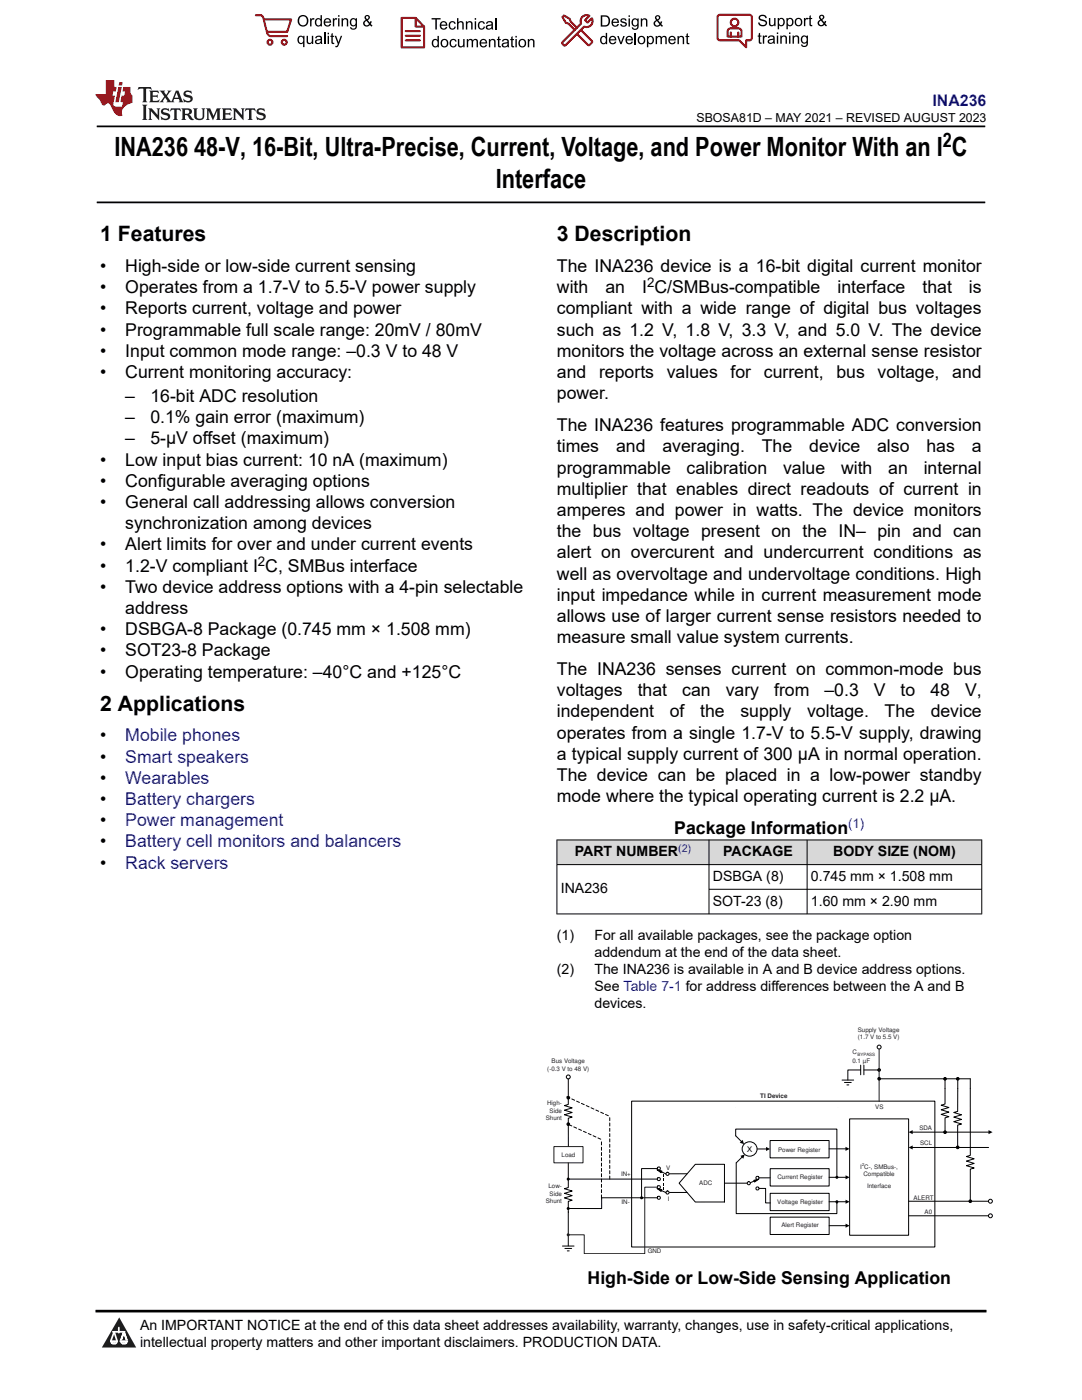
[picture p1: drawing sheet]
<svg xmlns="http://www.w3.org/2000/svg" width="216mm" height="279mm" viewBox="0 0 216 279" stroke-linecap="round" stroke-linejoin="round" font-family="sans-serif">
<path d="M19.3 25.2h177.3M19.3 40.4h177.3" fill="none" stroke="#000" stroke-width=".35"/>
<g fill="#d8d8d8">
<path d="M111.1 167.6h84.8v5h-84.8z" fill-rule="evenodd"/>
<path d="M111.2 167.7h30.2v4.8h-30.2z" fill-rule="evenodd"/>
<path d="M141.5 167.7h19.5v4.8h-19.5z" fill-rule="evenodd"/>
<path d="M161.1 167.7h34.7v4.8h-34.7z" fill-rule="evenodd"/>
</g>
<g fill="none" stroke="#000" stroke-width=".2">
<path d="M111.1 167.6h84.9M111.1 172.6h84.9M111.1 167.6v14.9M141.5 167.6v14.9M141.5 177.5h54.5M161.1 167.6v14.9M195.9 167.6v14.9M111.1 182.4h84.9M126 219.8h60.5v29.1h-60.5zM175.4 215.3h18.2M188.6 217.2v3.1l-.8 .3 1.5 .4-1.5 .5 1.5 .4-1.5 .5 1.5 .5-.7 .2v2.9M193.6 217.2v13.4l-.8 .2 1.6 .5-1.6 .4 1.6 .5-1.6 .4 1.6 .5-.8 .2v6.4"/>
<path d="M113.4 235.3h17.8M131.1 233.4l1 .3-.2 .3zM131.1 237.2l1 .2-.2 .4zM131.2 239h-11.2l.1 2.2h-6.7M131.2 233.5l1.7 .8M131.2 237.3l1.7 .7M133.6 238h3.5M137.1 234.3h-3.5M138.7 232.4h5.9v7.5h-5.9l-3.2-3.8zM144.6 236.1h4.5M151.5 237.2h1.3v2.9h.9M151.5 235.1h2.2"/>
<path d="M153.7 233.2h11.7v3.5h-11.7zM153.7 238.2h11.7v3.4h-11.7zM169.5 223.3h11.8v23.2h-11.8zM181.3 239.7h15.9M153.7 242.9h11.7v3.5h-11.7zM181.3 242.6h15.9"/>
<circle cx="175.4" cy="213.5" r=".26"/>
<circle cx="188.6" cy="215.3" r=".26"/>
<circle cx="191.1" cy="215.3" r=".27"/>
<circle cx="131.5" cy="236.9" r=".31"/>
<circle cx="131.5" cy="235.3" r=".31"/>
<circle cx="131.5" cy="239" r=".31"/>
<circle cx="131.5" cy="233.2" r=".31"/>
<circle cx="133.2" cy="238" r=".31"/>
<circle cx="133.2" cy="234.3" r=".31"/>
<circle cx="149.4" cy="236.1" r=".31"/>
<circle cx="151.1" cy="235.1" r=".31"/>
<circle cx="151.1" cy="237.2" r=".31"/>
<circle cx="188.6" cy="226" r=".27"/>
<circle cx="191.1" cy="229" r=".27"/>
<circle cx="193.6" cy="239.7" r=".26"/>
</g>
<g fill="#000">
<path d="M131.1 233.4l1 .3-.2 .3zM131.1 237.2l1 .2-.2 .4z"/>
<path d="M132.5 234.3v.5z" fill-rule="evenodd"/>
<path d="M132.5 235.2v.5z" fill-rule="evenodd"/>
<path d="M132.5 236.1v.5z" fill-rule="evenodd"/>
<path d="M132.5 237v.5z" fill-rule="evenodd"/>
<circle cx="175.4" cy="213.5" r=".26"/>
<circle cx="188.6" cy="215.3" r=".26"/>
<circle cx="191.1" cy="215.3" r=".27"/>
<circle cx="113.4" cy="235.3" r=".3"/>
<circle cx="188.6" cy="226" r=".27"/>
<circle cx="191.1" cy="229" r=".27"/>
<circle cx="193.6" cy="239.7" r=".26"/>
<circle cx="113.4" cy="241.2" r=".3"/>
</g>
<circle cx="197.6" cy="242.6" r=".39" fill="#fefefe"/>
<circle cx="197.6" cy="242.6" r=".39" fill="none" stroke="#000" stroke-width=".2"/>
<circle cx="197.6" cy="239.7" r=".39" fill="#fefefe"/>
<circle cx="197.6" cy="239.7" r=".39" fill="none" stroke="#000" stroke-width=".2"/>
<circle cx="175.4" cy="209" r=".39" fill="#fefefe"/>
<circle cx="175.4" cy="209" r=".39" fill="none" stroke="#000" stroke-width=".2"/>
<circle cx="113.4" cy="214.9" r=".39" fill="#fefefe"/>
<g fill="none" stroke="#000" stroke-width=".2">
<path d="M113.4 215.3v5.1l-.8 .2 1.6 .5-1.6 .5 1.6 .4-1.6 .5 1.6 .4-.8 .3v5.6M168 215.6h2.3M168.5 216h1.4M169 216.5h.4M171.7 213.5h-2.5v2.1M171.7 212.6v1.9M172.4 212.6v1.9M191.1 217.2v4.6l-.8 .2 1.6 .5-1.6 .4 1.6 .5-1.6 .5 1.6 .4-.8 .2v4.5M113.4 232.1v4.9l-.8 .2 1.6 .5-1.6 .5 1.6 .4-1.6 .5 1.6 .4-.8 .3v8.8M112.2 248.7h2.3M112.7 249.2h1.4M113.2 249.6h.4"/>
<circle cx="113.4" cy="214.9" r=".39"/>
<circle cx="113.4" cy="219.1" r=".27"/>
<circle cx="113.4" cy="224.3" r=".27"/>
</g>
<g fill="#000">
<circle cx="113.4" cy="219.1" r=".27"/>
<circle cx="113.4" cy="224.3" r=".27"/>
</g>
<path d="M110.5 228.8h5.8v3.3h-5.8z" fill="none" stroke="#211f1f" stroke-width=".2"/>
<path d="M175.4 209.4v10.4M131.2 236.9h-2.5v13.3h-12.1v-3.8h-3.2" fill="none" stroke="#211f1f" stroke-width=".2"/>
<circle cx="113.4" cy="246.4" r=".3" fill="#211f1f"/>
<g fill="#000">
<path d="M150.4 235.6l1-.3-.8 .6zM168.7 228.9l.8 .4-.8 .4zM168.7 234.6l.8 .4-.8 .4zM168.7 239.4l.8 .4-.8 .4zM181.3 225.9l.8-.4v.8zM181.3 229l.8-.4v.8zM197.2 225.5l.9 .4-.9 .4zM168.7 244.2l.8 .4-.8 .4z"/>
<circle cx="175.4" cy="215.3" r=".27"/>
<circle cx="128" cy="239" r=".3"/>
</g>
<g fill="none" stroke="#000" stroke-width=".2">
<path d="M172.4 213.5h2.9M188.6 215.3v1.9M191.1 215.3v1.9M193.6 215.3v1.9M131.2 233.2h-3.2v5.8M150.4 235.6l1-.3-.8 .6zM151.1 235.5l-1.4 .5M153.7 227.6h11.7v3.5h-11.7zM165.4 229.3h3.4M165.4 235h3.4M165.4 239.8h3.4M182 225.9h15.3"/>
<path d="M182 229h15.3M165.4 244.6h3.4"/>
<circle cx="175.4" cy="215.3" r=".27"/>
</g>
<path d="M113.1 218.9l8.6 3.9M113.5 224.5l6.5 2.9M120 239.1v-11.5M121.7 235.3v-12.5" fill="none" stroke="#000" stroke-width=".2" stroke-dasharray=".6 .4"/>
<circle cx="149.6" cy="229.3" r="1.46" fill="#fff"/>
<g fill="none" stroke="#000" stroke-width=".2">
<path d="M148 227.8l-1.2-1.1v-1.4h20.2v9.7M148.1 230.9l-1.2 1.2v10.1h20.1v-2.2M151.1 229.3h1.9M167 239.8v.3"/>
<circle cx="149.6" cy="229.3" r="1.46"/>
</g>
<g fill="#000">
<path d="M147.7 230.7l.9-.3-.3 .9zM148.2 227.5l.3 .8-.9-.2zM152.9 228.9l.8 .4-.8 .4z"/>
<circle cx="167" cy="235" r=".3"/>
<circle cx="167" cy="239.8" r=".3"/>
</g>
<path d="M0 0h215.9v23.8h-215.9z" fill-rule="evenodd" fill="#fff"/>
<path d="M27.7 17.4l-.2 .6 .5-.3h.6v.1v2.2l-.2 .4h1l-.2-.4v-2.2v-.1h.5l.5 .3-.1-.6zM29.8 18.1l.2 .4v1.5l-.2 .4h1.9l.1-.6a1.08 1.08 0 0 1-1.3 .2v-.7h.6l.4 .2v-.6l-.4 .2h-.6v-.6l.2-.1a1 1 0 0 1 1 .2l-.1-.5zM31.8 18.1l1 1.1-1 1.2h.9l-.2-.2 .4-.7 .5 .7-.2 .2h1.6l-.2-.2 .1-.4h1l.1 .4-.1 .2h.9l-.2-.3-.8-2h-.5l-1 2.2-.8-1.1 .9-1.1h-.8l.2 .2-.5 .7-.3-.7 .1-.2zM35.2 18.5l.4 1h-.8zM36.8 18.2a.65 .65 0 0 0-.2 .7 .65 .65 0 0 0 .6 .5l.7 .2 .1 .2a.79 .79 0 0 1-.7 .4 .79 .79 0 0 1-.7-.5l.1 .7 .2-.1a.93 .93 0 0 0 1.1 .1 .93 .93 0 0 0 .4-1 1.46 1.46 0 0 0-1.2-.6l-.1-.3a1.09 1.09 0 0 1 1.2 .2l-.2-.6-.1 .1-.6-.2zM28.4 20.9l.2 .4v2.3l-.2 .3h1l-.2-.3v-2.3l.2-.4zM29.6 21.6l.2 .4v1.6l-.2 .3h.8l-.3-.3v-1.4l1.7 1.8v-2l.2-.4h-.8l.2 .2 .1 1.1-1.2-1.3zM32.3 21.8a.65 .65 0 0 0-.2 .7 .65 .65 0 0 0 .7 .4l.6 .2 .1 .2a.79 .79 0 0 1-.7 .4 .79 .79 0 0 1-.7-.5l.1 .7 .2-.1a.93 .93 0 0 0 1.1 .1 .93 .93 0 0 0 .4-.9 1.46 1.46 0 0 0-1.2-.6l-.1-.4a1.09 1.09 0 0 1 1.2 .2l-.2-.6-.1 .1-.6-.1zM34.1 21.6l-.1 .7a.63 .63 0 0 1 .7-.4l.1 1.7-.3 .3h1l-.2-.3v-1.7a.66 .66 0 0 1 .8 .4l-.1-.7zM36.2 21.6l.2 .4v1.6l-.2 .3h.9l-.2-.2v-.7h.5l.1 .2a.79 .79 0 0 0 1.2 .6l-1-.9a.61 .61 0 0 0 .6-.6 .61 .61 0 0 0-.5-.6zM36.9 21.9h.2a.47 .47 0 0 1 .5 .1 .47 .47 0 0 1 .1 .5l-.2 .2h-.6zM38.5 21.6l.2 .2a2.27 2.27 0 0 0 .4 2 1.04 1.04 0 0 0 1.7-.7v-1.3l.2-.2h-.8l.2 .4v1.1a.6 .6 0 0 1-.6 .6 .6 .6 0 0 1-.6-.6v-1.1l.3-.4zM41.1 21.6l.2 .4v1.6l-.2 .3h.7l-.2-.3v-1.5l.9 1.9 .8-1.9v1.5l-.2 .3h1l-.3-.3v-1.6l.3-.4h-.8l-.7 1.5-.7-1.5zM44.3 21.6l.2 .4v1.6l-.2 .3h1.9l.1-.5a1.09 1.09 0 0 1-1.3 .1v-.6h.6l.4 .1v-.6l-.4 .2h-.6v-.6l.2-.1a1.01 1.01 0 0 1 1 .3l-.1-.6zM46.4 21.6l.3 .4v1.6l-.3 .3h.8l-.2-.3v-1.4l1.6 1.8v-2l.2-.4h-.7l.2 .2v1.1l-1.2-1.3zM49 21.6l-.1 .7a.63 .63 0 0 1 .8-.4v1.7l-.3 .3h1l-.2-.3v-1.7a.66 .66 0 0 1 .8 .4l-.1-.7zM51.4 21.8a.65 .65 0 0 0-.2 .7 .65 .65 0 0 0 .6 .4l.6 .2 .2 .2a.79 .79 0 0 1-.8 .4 .79 .79 0 0 1-.6-.5l.1 .7 .2-.1a.93 .93 0 0 0 1 .1 .93 .93 0 0 0 .5-.9 1.46 1.46 0 0 0-1.3-.6l-.1-.4a1.09 1.09 0 0 1 1.3 .2l-.2-.6-.2 .1-.5-.1z" fill="#231f20"/>
<path d="M21.1 16v2.8h-2.1l.1 .3 .9 1a.95 .95 0 0 0 .9 .9 .59 .59 0 0 1 .6-.4 .59 .59 0 0 1 .5 .4l.4 .8a1.59 1.59 0 0 0 2.1 1.3 1.61 1.61 0 0 1 1-2.2l1-.4-.1-1.5a1.59 1.59 0 0 1-.4-1.6h-1.4l-.2 .9h.5l-.1 .8h-.5l-.2 1v.2l.4 .1-.2 .9h-.6a.73 .73 0 0 1-1.1-.7l.3-1.5h-.5l.2-.8h.5l.2-.9h-.5v-1.4zM23.6 17.4l-.6 3h.7l.6-3zM23.8 16.4l-.1 .7h.7l.1-.7z" fill="#ed1c24"/>
<g fill="#000">
<path d="M59.4 4.2a1.12 1.12 0 0 1 2.2 0 1.12 1.12 0 0 1-2.2 0zM59.9 3.5a.89 .89 0 0 0-.1 1.1 .89 .89 0 0 0 1.1 .4 .88 .88 0 0 0 .3-1.3 .88 .88 0 0 0-1.3-.2z" fill-rule="evenodd"/>
<path d="M59.5 7.3l.5-.2 .5 .3v-.3h.3v2.3h-.3v-.8a.74 .74 0 0 1-1 0 .74 .74 0 0 1-.1-1zM59.8 7.5a.57 .57 0 0 0-.2 .7 .57 .57 0 0 0 .8 .2 .57 .57 0 0 0 .1-.7 .57 .57 0 0 0-.7-.2z" fill-rule="evenodd"/>
<path d="M61.9 3.6h.2v.3l.2-.2 .3-.1 .2 .1-.1 .3a.36 .36 0 0 0-.5 0 .36 .36 0 0 0 0 .4v.9h-.3z" fill-rule="evenodd"/>
<path d="M61.2 7.1h.3v.9a.41 .41 0 0 0 .4 .6 .41 .41 0 0 0 .3-.6v-.9h.3v1.7h-.2v-.3a.58 .58 0 0 1-.7 .3 .58 .58 0 0 1-.4-.6z" fill-rule="evenodd"/>
<path d="M63 3.8l.5-.2 .5 .2v-.8h.2v2.3h-.2v-.2a.75 .75 0 0 1-1-.1 .75 .75 0 0 1-.1-1zM63.2 4a.57 .57 0 0 0-.1 .7 .57 .57 0 0 0 .8 .2 .57 .57 0 0 0 .1-.7 .57 .57 0 0 0-.8-.2z" fill-rule="evenodd"/>
<path d="M63 7.3a.74 .74 0 0 1 1-.1 .74 .74 0 0 1 .3 .9v.7h-.3v-.2a.57 .57 0 0 1-.8 .2 .57 .57 0 0 1-.2-.8l1-.3a.41 .41 0 0 0-.4-.4 .41 .41 0 0 0-.4 .4l-.3-.1zM63.2 8.2a.35 .35 0 0 0 .2 .5 .35 .35 0 0 0 .5-.3l.1-.4z" fill-rule="evenodd"/>
<path d="M65.4 6.5h.3v.3h-.3zM65.4 7.1h.3v1.7h-.3z" fill-rule="evenodd"/>
<path d="M64.8 3.8a.76 .76 0 0 1 .9-.1 .76 .76 0 0 1 .4 .8h-1.2a.47 .47 0 0 0 .3 .6 .47 .47 0 0 0 .6-.4l.3 .1a.82 .82 0 0 1-1.3 .3 .82 .82 0 0 1 0-1.3zM65 4l-.1 .3h.9l-.3-.4z" fill-rule="evenodd"/>
<path d="M66.4 3.6h.3v.3l.1-.2 .4-.1 .1 .1-.1 .3a.36 .36 0 0 0-.4 0 .36 .36 0 0 0-.1 .4v.9h-.3z" fill-rule="evenodd"/>
<path d="M66.1 6.7l.3-.1v.5h.3v.3h-.3v.9l.1 .2h.2v.3a.41 .41 0 0 1-.4-.1 .41 .41 0 0 1-.2-.4v-.9h-.2v-.3h.2z" fill-rule="evenodd"/>
<path d="M66.8 7.1h.3l.4 1.4 .5-1.4h.3l-.6 1.7a.57 .57 0 0 1-.8 .6v-.3a.37 .37 0 0 0 .5-.3z" fill-rule="evenodd"/>
<path d="M67.5 3h.2v.3h-.2zM67.5 3.6h.2v1.7h-.2z" fill-rule="evenodd"/>
<path d="M68.2 3.6h.2v.3a.58 .58 0 0 1 .7-.3 .58 .58 0 0 1 .4 .7v1h-.3v-1a.4 .4 0 0 0-.4-.5 .4 .4 0 0 0-.4 .6v.9h-.2z" fill-rule="evenodd"/>
<path d="M70 3.8l.5-.2 .5 .2v-.2h.2v1.5a.71 .71 0 0 1-.5 .8 .71 .71 0 0 1-.8-.5h.2a.46 .46 0 0 0 .6 .3 .46 .46 0 0 0 .3-.6 .78 .78 0 0 1-1.1-.2 .78 .78 0 0 1 .1-1.1zM70.2 4a.53 .53 0 0 0-.1 .8 .53 .53 0 0 0 .8 0 .54 .54 0 0 0 0-.7 .54 .54 0 0 0-.7-.1z" fill-rule="evenodd"/>
<path d="M72.9 3.1a.53 .53 0 0 1 .8 .1 .53 .53 0 0 1-.3 .8l.4 .5 .1-.3 .3 .1-.2 .5 .3 .3-.2 .2-.3-.3a.71 .71 0 0 1-1.2 .1 .71 .71 0 0 1 .4-1.1l-.3-.5zM73 3.5a.3 .3 0 0 0 .6 0 .3 .3 0 0 0-.6 0zM72.9 4.3a.45 .45 0 0 0 0 .7 .45 .45 0 0 0 .7-.2l-.5-.6z" fill-rule="evenodd"/>
<path d="M86.1 3.6h1.8v.3h-.7v2h-.3v-2h-.8z" fill-rule="evenodd"/>
<path d="M86.3 8l.5-.2 .5 .2v-.8h.3v2.2h-.3v-.2a.76 .76 0 0 1-1 0 .76 .76 0 0 1-.1-1zM86.6 8.1a.58 .58 0 0 0-.2 .8 .58 .58 0 0 0 .8 .2 .58 .58 0 0 0 .1-.8 .58 .58 0 0 0-.7-.2z" fill-rule="evenodd"/>
<path d="M88.2 7.9a.81 .81 0 0 1 1.1 .2 .81 .81 0 0 1-.2 1.1 .81 .81 0 0 1-1.1-.1l-.1-.8zM88.3 8.1a.57 .57 0 0 0 0 .9 .57 .57 0 0 0 .8 0 .57 .57 0 0 0 0-.8 .57 .57 0 0 0-.8-.1z" fill-rule="evenodd"/>
<path d="M88 4.4a.77 .77 0 0 1 .9-.1 .77 .77 0 0 1 .4 .8h-1.3a.48 .48 0 0 0 .4 .6 .48 .48 0 0 0 .6-.3h.3a.83 .83 0 0 1-1.3 .4 .83 .83 0 0 1 0-1.4zM88.2 4.6l-.2 .3h1l-.3-.4z" fill-rule="evenodd"/>
<path d="M89.7 4.4a.7 .7 0 0 1 1.2 .3l-.2 .1a.45 .45 0 0 0-.6-.3 .45 .45 0 0 0-.3 .6 .45 .45 0 0 0 .3 .6 .45 .45 0 0 0 .6-.4h.3a.76 .76 0 0 1-1.1 .6 .76 .76 0 0 1-.3-1.1z" fill-rule="evenodd"/>
<path d="M89.9 8a.7 .7 0 0 1 1.2 .3h-.3a.45 .45 0 0 0-.5-.3 .45 .45 0 0 0-.3 .6 .45 .45 0 0 0 .3 .6 .45 .45 0 0 0 .6-.4l.2 .1a.76 .76 0 0 1-1 .5 .76 .76 0 0 1-.4-1.1z" fill-rule="evenodd"/>
<path d="M91.2 3.6h.3v.8a.59 .59 0 0 1 .7-.2 .59 .59 0 0 1 .3 .7v1h-.2v-1a.4 .4 0 0 0-.5-.4 .4 .4 0 0 0-.3 .5v.9h-.3z" fill-rule="evenodd"/>
<path d="M91.4 7.8h.2v.9a.41 .41 0 0 0 .5 .5 .41 .41 0 0 0 .3-.5v-.9h.3v1.6h-.3v-.2a.58 .58 0 0 1-.7 .3 .58 .58 0 0 1-.3-.7z" fill-rule="evenodd"/>
<path d="M93 4.2h.2v.3a.59 .59 0 0 1 .7-.3 .59 .59 0 0 1 .4 .7v1h-.3v-1a.41 .41 0 0 0-.4-.5 .41 .41 0 0 0-.4 .6v.9h-.2z" fill-rule="evenodd"/>
<path d="M93.1 7.8h.3v.2a.56 .56 0 0 1 1 0 .54 .54 0 0 1 .6-.2 .54 .54 0 0 1 .4 .5v1.1h-.3v-1a.34 .34 0 0 0-.3-.4 .34 .34 0 0 0-.4 .3v1.1h-.3v-1a.38 .38 0 0 0-.5-.4 .38 .38 0 0 0-.2 .6v.8h-.3z" fill-rule="evenodd"/>
<path d="M94.7 3.6h.3v.3h-.3zM94.7 4.2h.3v1.7h-.3z" fill-rule="evenodd"/>
<path d="M95.5 4.4a.7 .7 0 0 1 1.3 .3l-.3 .1a.45 .45 0 0 0-.6-.3 .45 .45 0 0 0-.3 .6 .45 .45 0 0 0 .3 .6 .45 .45 0 0 0 .6-.4h.3a.76 .76 0 0 1-1.1 .6 .76 .76 0 0 1-.3-1.1z" fill-rule="evenodd"/>
<path d="M95.9 8a.77 .77 0 0 1 .9-.2 .77 .77 0 0 1 .4 .9h-1.2a.48 .48 0 0 0 .3 .5 .48 .48 0 0 0 .6-.3h.3a.83 .83 0 0 1-1.3 .4 .83 .83 0 0 1 0-1.3zM96.1 8.1l-.1 .4h.9l-.2-.5z" fill-rule="evenodd"/>
<path d="M97.5 7.8h.3v.2a.59 .59 0 0 1 .7-.2 .59 .59 0 0 1 .4 .6v1h-.3v-1a.41 .41 0 0 0-.5-.4 .41 .41 0 0 0-.3 .5v.9h-.3z" fill-rule="evenodd"/>
<path d="M97.1 4.4a.74 .74 0 0 1 1-.1 .74 .74 0 0 1 .3 .9v.7h-.3v-.2a.59 .59 0 0 1-.8 .2 .59 .59 0 0 1-.3-.8l1.1-.3a.42 .42 0 0 0-.4-.4 .42 .42 0 0 0-.5 .4l-.2-.1zM97.3 5.3a.36 .36 0 0 0 .2 .5 .36 .36 0 0 0 .5-.2l.1-.5z" fill-rule="evenodd"/>
<path d="M99.4 7.4l.2-.2v.6h.3v.2h-.3v1l.1 .2h.2l.1 .2a.41 .41 0 0 1-.5 0 .41 .41 0 0 1-.1-.4v-1h-.2v-.2h.2z" fill-rule="evenodd"/>
<path d="M100.3 8a.74 .74 0 0 1 .9-.2 .74 .74 0 0 1 .3 .9l.1 .7h-.3v-.2a.59 .59 0 0 1-.8 .3 .59 .59 0 0 1-.3-.8l1-.3a.42 .42 0 0 0-.3-.4 .42 .42 0 0 0-.5 .3h-.3zM100.5 8.8a.36 .36 0 0 0 .1 .5 .36 .36 0 0 0 .5-.2l.2-.5z" fill-rule="evenodd"/>
<path d="M102 7.4l.3-.2v.6h.3v.2h-.3v1l.1 .2h.2v.2a.41 .41 0 0 1-.5 0 .41 .41 0 0 1-.1-.4v-1h-.2v-.2h.2z" fill-rule="evenodd"/>
<path d="M102.8 7.2h.3v.3h-.3zM102.8 7.8h.3v1.6h-.3z" fill-rule="evenodd"/>
<path d="M103.7 7.9a.81 .81 0 0 1 1.1 .2 .81 .81 0 0 1-.1 1.1 .81 .81 0 0 1-1.2-.1v-.8zM103.9 8.1a.57 .57 0 0 0-.1 .9 .57 .57 0 0 0 .8 0 .57 .57 0 0 0 0-.8 .57 .57 0 0 0-.7-.1z" fill-rule="evenodd"/>
<path d="M105.3 7.8h.3v.2a.59 .59 0 0 1 .7-.2 .59 .59 0 0 1 .4 .6v1h-.3v-1a.41 .41 0 0 0-.5-.4 .41 .41 0 0 0-.3 .5v.9h-.3z" fill-rule="evenodd"/>
<path d="M119.9 3.1h.7a1.12 1.12 0 0 1 1.1 1.1 1.12 1.12 0 0 1-1 1.1h-.8zM120.2 3.3v1.7h.4a.86 .86 0 0 0 .8-.8 .86 .86 0 0 0-.8-.9z" fill-rule="evenodd"/>
<path d="M119.9 7.4l.5-.3 .5 .3v-.8h.2v2.2h-.2v-.2a.75 .75 0 0 1-1 0 .75 .75 0 0 1-.1-1zM120.1 7.5a.57 .57 0 0 0-.1 .8 .57 .57 0 0 0 .8 .2 .57 .57 0 0 0 .1-.8 .57 .57 0 0 0-.8-.2z" fill-rule="evenodd"/>
<path d="M121.7 7.4a.76 .76 0 0 1 .9-.2 .76 .76 0 0 1 .4 .9h-1.2a.47 .47 0 0 0 .3 .5 .47 .47 0 0 0 .6-.3h.3a.82 .82 0 0 1-1.3 .4 .82 .82 0 0 1 0-1.3zM121.9 7.5l-.1 .3h.9l-.3-.4z" fill-rule="evenodd"/>
<path d="M122.2 3.9a.76 .76 0 0 1 .9-.2 .76 .76 0 0 1 .4 .9h-1.2a.47 .47 0 0 0 .4 .5 .47 .47 0 0 0 .5-.3h.3a.82 .82 0 0 1-1.3 .4 .82 .82 0 0 1 0-1.3zM122.5 4l-.2 .3h.9l-.2-.4z" fill-rule="evenodd"/>
<path d="M123.9 3.8a.71 .71 0 0 1 1.1 .3h-.2a.32 .32 0 0 0-.4-.3 .32 .32 0 0 0-.3 .4h.1a.75 .75 0 0 1 .9 .8 .72 .72 0 0 1-.7 .3 .72 .72 0 0 1-.7-.5h.3a.36 .36 0 0 0 .4 .4 .36 .36 0 0 0 .3-.5 .8 .8 0 0 1-.9-.7z" fill-rule="evenodd"/>
<path d="M123.2 7.2h.3l.4 1.3 .5-1.3h.3l-.7 1.6h-.2z" fill-rule="evenodd"/>
<path d="M125.4 3.1h.3v.3h-.3zM125.4 3.7h.3v1.6h-.3z" fill-rule="evenodd"/>
<path d="M125 7.4a.76 .76 0 0 1 .9-.2 .76 .76 0 0 1 .4 .9h-1.2a.47 .47 0 0 0 .3 .5 .47 .47 0 0 0 .6-.3h.3a.82 .82 0 0 1-1.3 .4 .82 .82 0 0 1 0-1.3zM125.2 7.5l-.1 .3h.9l-.2-.4z" fill-rule="evenodd"/>
<path d="M126.2 3.9l.5-.3 .5 .3v-.2h.2v1.4a.71 .71 0 0 1-.5 .8 .71 .71 0 0 1-.8-.5l.2 .1a.46 .46 0 0 0 .6 .2 .46 .46 0 0 0 .3-.6 .78 .78 0 0 1-1.1-.1 .78 .78 0 0 1 .1-1.1zM126.4 4a.53 .53 0 0 0-.1 .8 .53 .53 0 0 0 .8 0 .54 .54 0 0 0 0-.7 .54 .54 0 0 0-.7-.1z" fill-rule="evenodd"/>
<path d="M127.5 7.3a.8 .8 0 0 1 1.1 .2 .8 .8 0 0 1-.1 1.1 .8 .8 0 0 1-1.2-.1v-.8zM127.7 7.5a.56 .56 0 0 0-.1 .9 .56 .56 0 0 0 .8-.1 .56 .56 0 0 0 0-.7 .56 .56 0 0 0-.7-.1z" fill-rule="evenodd"/>
<path d="M127.9 3.7h.2v.2a.58 .58 0 0 1 .7-.2 .58 .58 0 0 1 .4 .6v1h-.3v-1a.4 .4 0 0 0-.4-.4 .4 .4 0 0 0-.4 .5v.9h-.2z" fill-rule="evenodd"/>
<path d="M129.1 7.2h.2v.2a.72 .72 0 0 1 1-.1 .72 .72 0 0 1 .2 1 .64 .64 0 0 1-.5 .5 .64 .64 0 0 1-.6-.2v.8h-.3zM129.5 7.5a.56 .56 0 0 0-.2 .8 .56 .56 0 0 0 .8 .2 .56 .56 0 0 0 .1-.8 .56 .56 0 0 0-.7-.2z" fill-rule="evenodd"/>
<path d="M130.8 7.2h.3v.2a.55 .55 0 0 1 .9 0 .53 .53 0 0 1 .6-.3 .53 .53 0 0 1 .4 .6v1.1h-.2v-1a.34 .34 0 0 0-.3-.4 .34 .34 0 0 0-.4 .3v1.1h-.3v-1a.37 .37 0 0 0-.5-.4 .37 .37 0 0 0-.2 .6v.8h-.3z" fill-rule="evenodd"/>
<path d="M130.8 3.2a.53 .53 0 0 1 .9 .1 .53 .53 0 0 1-.4 .8l.4 .5 .2-.4 .2 .1-.2 .5 .4 .3-.2 .3-.3-.4a.71 .71 0 0 1-1.2 .1 .71 .71 0 0 1 .3-1.1l-.2-.5zM130.9 3.6a.3 .3 0 0 0 .6 0 .3 .3 0 0 0-.6 0zM130.9 4.3a.45 .45 0 0 0 0 .7 .45 .45 0 0 0 .7-.2l-.5-.6z" fill-rule="evenodd"/>
<path d="M133.6 7.4a.76 .76 0 0 1 .9-.2 .76 .76 0 0 1 .3 .9h-1.2a.47 .47 0 0 0 .4 .5 .47 .47 0 0 0 .6-.3h.2a.82 .82 0 0 1-1.2 .4 .82 .82 0 0 1 0-1.3zM133.8 7.5l-.2 .3h1l-.3-.4z" fill-rule="evenodd"/>
<path d="M135.2 7.2h.2v.2a.58 .58 0 0 1 .7-.2 .58 .58 0 0 1 .4 .6v1h-.3v-1a.4 .4 0 0 0-.4-.4 .4 .4 0 0 0-.3 .5v.9h-.3z" fill-rule="evenodd"/>
<path d="M137 6.8l.3-.2v.6h.2v.2h-.2v1v.2h.2l.1 .2a.41 .41 0 0 1-.5 0 .41 .41 0 0 1-.1-.5v-.9h-.2v-.2h.2z" fill-rule="evenodd"/>
<path d="M151.6 3.1a.88 .88 0 0 1 1.4 .5h-.3a.49 .49 0 0 0-.5-.5 .49 .49 0 0 0-.5 .6l.1 .1a1.06 1.06 0 0 1 1.2 1 .95 .95 0 0 1-.9 .4 .95 .95 0 0 1-.8-.7h.3a.58 .58 0 0 0 .6 .5 .58 .58 0 0 0 .5-.6l-.2-.1a.95 .95 0 0 1-1.1-.9z" fill-rule="evenodd"/>
<path d="M151.4 6.7l.3-.2v.6h.2v.2h-.2v1v.2h.2l.1 .2a.41 .41 0 0 1-.5 0 .41 .41 0 0 1-.1-.5v-.9h-.2v-.2h.2z" fill-rule="evenodd"/>
<path d="M152.2 7.1h.3v.2l.1-.2h.4h.1l-.1 .3a.36 .36 0 0 0-.4 0 .36 .36 0 0 0-.1 .5v.8h-.3z" fill-rule="evenodd"/>
<path d="M153.3 7.3a.74 .74 0 0 1 1-.2 .74 .74 0 0 1 .3 .9l.1 .7h-.3l-.1-.2a.57 .57 0 0 1-.8 .3 .57 .57 0 0 1-.1-.9l.9-.2a.41 .41 0 0 0-.4-.4 .41 .41 0 0 0-.4 .3h-.3zM153.5 8.1a.35 .35 0 0 0 .2 .5 .35 .35 0 0 0 .5-.2l.1-.5z" fill-rule="evenodd"/>
<path d="M153.4 3.6h.3v.9a.41 .41 0 0 0 .4 .5 .41 .41 0 0 0 .4-.5v-.9h.2v1.6h-.2v-.2a.58 .58 0 0 1-.7 .2 .58 .58 0 0 1-.4-.6z" fill-rule="evenodd"/>
<path d="M155 6.5h.3v.3h-.3zM155 7.1h.3v1.6h-.3z" fill-rule="evenodd"/>
<path d="M155.2 3.6h.2v.2a.72 .72 0 0 1 1-.1 .72 .72 0 0 1 .2 1 .64 .64 0 0 1-.5 .5 .64 .64 0 0 1-.6-.2v.8h-.3zM155.6 3.9a.56 .56 0 0 0-.2 .8 .56 .56 0 0 0 .8 .2 .56 .56 0 0 0 .1-.8 .56 .56 0 0 0-.7-.2z" fill-rule="evenodd"/>
<path d="M155.7 7.1h.3v.2a.58 .58 0 0 1 .7-.2 .58 .58 0 0 1 .3 .6v1h-.3v-1a.4 .4 0 0 0-.4-.4 .4 .4 0 0 0-.3 .5v.9h-.3z" fill-rule="evenodd"/>
<path d="M156.9 3.6h.3v.2a.72 .72 0 0 1 .9-.1 .72 .72 0 0 1 .2 1 .64 .64 0 0 1-.4 .5 .64 .64 0 0 1-.7-.2v.8h-.3zM157.3 3.9a.56 .56 0 0 0-.1 .8 .56 .56 0 0 0 .7 .2 .56 .56 0 0 0 .2-.8 .56 .56 0 0 0-.8-.2z" fill-rule="evenodd"/>
<path d="M157.4 6.5h.3v.3h-.3zM157.4 7.1h.3v1.6h-.3z" fill-rule="evenodd"/>
<path d="M158.1 7.1h.3v.2a.58 .58 0 0 1 .7-.2 .58 .58 0 0 1 .4 .6v1h-.3v-1a.4 .4 0 0 0-.5-.4 .4 .4 0 0 0-.3 .5v.9h-.3z" fill-rule="evenodd"/>
<path d="M158.8 3.7a.8 .8 0 0 1 1.1 .2 .8 .8 0 0 1-.1 1.1 .8 .8 0 0 1-1.1-.1l-.1-.8zM159 3.9a.56 .56 0 0 0-.1 .9 .56 .56 0 0 0 .9 0 .56 .56 0 0 0-.1-.8 .56 .56 0 0 0-.7-.1z" fill-rule="evenodd"/>
<path d="M160 7.3l.5-.2 .5 .2v-.2h.2v1.4a.71 .71 0 0 1-.5 .9 .71 .71 0 0 1-.9-.5h.3a.46 .46 0 0 0 .6 .2 .46 .46 0 0 0 .2-.6 .78 .78 0 0 1-1-.1 .78 .78 0 0 1 .1-1.1zM160.2 7.4a.53 .53 0 0 0-.1 .8 .53 .53 0 0 0 .8 0 .54 .54 0 0 0 0-.7 .54 .54 0 0 0-.7-.1z" fill-rule="evenodd"/>
<path d="M160.4 3.6h.3v.2l.1-.2h.4h.1l-.1 .3a.36 .36 0 0 0-.4 0 .36 .36 0 0 0-.1 .5v.8h-.3z" fill-rule="evenodd"/>
<path d="M161.5 3.2l.3-.2v.6h.3v.2h-.3v1v.2h.3v.2a.41 .41 0 0 1-.5 0 .41 .41 0 0 1-.1-.5v-.9h-.2v-.2h.2z" fill-rule="evenodd"/>
<path d="M163.6 3.1a.53 .53 0 0 1 .8 .1 .53 .53 0 0 1-.3 .8l.4 .5 .1-.3h.3l-.2 .5 .3 .3-.2 .3-.3-.3a.71 .71 0 0 1-1.2 .1 .71 .71 0 0 1 .4-1.2l-.3-.5zM163.7 3.5a.3 .3 0 0 0 .5 0 .3 .3 0 0 0-.5 0zM163.6 4.2a.45 .45 0 0 0 0 .8 .45 .45 0 0 0 .7-.3l-.5-.6z" fill-rule="evenodd"/>
</g>
<path d="M64.8 6.5v2.3M98.9 3.6v2.3M126.8 6.6v2.2" fill="none" stroke="#000" stroke-width=".28"/>
<g fill="none" stroke="#de0000" stroke-width=".42">
<path d="M51.1 3l1 .1a1.4 1.4 0 0 1 .6 1.2l.7 2.5a.95 .95 0 0 0 1.1 .4h2.8M52.7 3.9h5.4l-.8 2.4h-4M80.1 3.6h2.8v1.7h1.7v4.2h-4.5zM81 7.1h2.8M81 6.2h2.8M81 8.1h2.8M82.9 3.6l1.7 1.7M115.1 5.5l-1.3-1.2-.1-.5-1.2-.7-.3 .3 .7 1.1 .5 .2 1.3 1.3M115.9 6l2.2 2.2v.3l-.5 .5h-.3l-2.2-2.2zM115.9 6l.7-.7a1.19 1.19 0 0 0 1.3-.3 1.19 1.19 0 0 0 .2-1.4l-.9 .9-.4-.5 .8-.8a1.19 1.19 0 0 0-1.4 .1 1.19 1.19 0 0 0-.2 1.4l-3.8 3.7v.3l.3 .3h.3l2.3-2.2M143.2 3.2l.4-.2h6l.4 .2v4.4l-.2 .4-.9 .1v1.3l-1.4-1.3h-3.9l-.4-.3zM145.4 5.8l.4-.1h1.6a.61 .61 0 0 1 .6 .6v1h-2.8v-1z"/>
<path d="M145.8 6.5v.8M147.3 6.5v.8"/>
<circle cx="53.9" cy="8.4" r=".49"/>
<circle cx="56.7" cy="8.4" r=".49"/>
<circle cx="146.6" cy="4.5" r=".75"/>
</g>
<path d="M0 261.4h215.9v18h-215.9z" fill-rule="evenodd" fill="#fff"/>
<path d="M23.8 262.9l3.4 6h-6.9z" fill="#231f20"/>
<path d="M22.1 267.7h1.3l-.4 .5h-.3a.55 .55 0 0 1-.6-.5z" fill-rule="evenodd" fill="#fff"/>
<path d="M22.1 267.7h1.3l-.4 .5h-.3a.55 .55 0 0 1-.6-.5z" fill="none" stroke="#231f20" stroke-width=".34"/>
<path d="M22.1 267.7h1.3l-.4 .5h-.5zM22.6 265.8h.1M22.6 265.8h2.3zM23.7 265.9h.1M23.7 264.9v1zM24 267.7h.1" fill="none" stroke="#fff" stroke-width=".34"/>
<path d="M24.7 265.8l-.7 1.9z" fill="#fff"/>
<path d="M24.7 265.8l-.7 1.9z" fill="none" stroke="#fff" stroke-width=".34"/>
<path d="M24.7 265.8l.7 1.9z" fill="#fff"/>
<path d="M22.8 265.8l-.7 1.9zM22.8 265.8l.6 1.9zM24.7 265.8l.7 1.9zM25.3 267.7h.1" fill="none" stroke="#fff" stroke-width=".34"/>
<path d="M24.1 267.7h1.3a.65 .65 0 0 1-.6 .5 .65 .65 0 0 1-.7-.5z" fill-rule="evenodd" fill="#fff"/>
<path d="M24.1 267.7h1.3a.65 .65 0 0 1-.6 .5 .65 .65 0 0 1-.7-.5z" fill="none" stroke="#231f20" stroke-width=".34"/>
<path d="M24 267.7h.1M24.1 267.7h1.3l-.4 .5h-.5z" fill="none" stroke="#fff" stroke-width=".34"/>
<path d="M19 261.7h177.8" fill="none" stroke="#000" stroke-width=".53"/>
<g font-size="5.3">
<text x="22.8" y="31.2">INA236</text>
<text x="38.7" y="31.2">48-V, 16-Bit, Ultra-Precise, Current, Voltage, and Power Monitor With an I C</text>
<text x="98.9" y="37.5">Interface</text>
</g>
<g font-size="4.2">
<text x="20" y="48.1">1 Features</text>
<text x="111.1" y="48.1">3 Description</text>
<text x="20" y="141.8">2 Applications</text>
</g>
<text font-size="4" x="188.1" y="29.4">2</text>
<g font-size="3.5">
<text x="20" y="54.3">•</text>
<text x="20" y="58.5">•</text>
<text x="25" y="54.3">High-side or low-side current sensing</text>
<text x="25" y="58.5">Operates from a 1.7-V to 5.5-V power supply</text>
<text x="111.1" y="58.5">with</text>
<text x="111.1" y="54.3">The INA236 device is a 16-bit digital current monitor</text>
<text x="120.8" y="58.5">an</text>
<text x="128.1" y="58.5">I C/SMBus-compatible</text>
<text x="167.1" y="58.5">interface</text>
<text x="184.1" y="58.5">that</text>
<text x="193.4" y="58.5">is</text>
<text x="20" y="62.8">•</text>
<text x="25" y="62.8">Reports current, voltage and power</text>
<text x="111.1" y="62.8">compliant with a wide range of digital bus voltages</text>
<text x="20" y="67">•</text>
<text x="20" y="71.2">•</text>
<text x="25" y="67">Programmable full scale range: 20mV / 80mV</text>
<text x="25" y="71.2">Input common mode range: –0.3 V to 48 V</text>
<text x="111.1" y="71.2">monitors the voltage across an external sense resistor</text>
<text x="111.1" y="67">such as 1.2 V, 1.8 V, 3.3 V, and 5.0 V. The device</text>
<text x="20" y="75.5">•</text>
<text x="25" y="75.5">Current monitoring accuracy:</text>
<text x="111.1" y="75.5">and</text>
<text x="119.5" y="75.5">reports</text>
<text x="133" y="75.5">values</text>
<text x="145.8" y="75.5">for</text>
<text x="152.4" y="75.5">current,</text>
<text x="166.9" y="75.5">bus</text>
<text x="175.1" y="75.5">voltage,</text>
<text x="190" y="75.5">and</text>
<text x="25" y="80.2">–</text>
<text x="30" y="80.2">16-bit ADC resolution</text>
<text x="111.1" y="79.7">power.</text>
<text x="25" y="84.4">–</text>
<text x="25" y="88.7">–</text>
<text x="30" y="84.4">0.1% gain error (maximum)</text>
<text x="30" y="88.7">5-µV offset (maximum)</text>
<text x="111.1" y="86">The INA236 features programmable ADC conversion</text>
<text x="20" y="92.9">•</text>
<text x="25" y="92.9">Low input bias current: 10 nA (maximum)</text>
<text x="111.1" y="90.3">times</text>
<text x="111.1" y="94.5">programmable</text>
<text x="122.9" y="90.3">and</text>
<text x="132.2" y="90.3">averaging.</text>
<text x="137" y="94.5">calibration</text>
<text x="152" y="90.3">The</text>
<text x="156.2" y="94.5">value</text>
<text x="161.5" y="90.3">device</text>
<text x="167.8" y="94.5">with</text>
<text x="175" y="90.3">also</text>
<text x="177.2" y="94.5">an</text>
<text x="184.3" y="94.5">internal</text>
<text x="184.9" y="90.3">has</text>
<text x="193.9" y="90.3">a</text>
<text x="20" y="97.1">•</text>
<text x="20" y="101.4">•</text>
<text x="25" y="97.1">Configurable averaging options</text>
<text x="25" y="101.4">General call addressing allows conversion</text>
<text x="111.1" y="98.7">multiplier that enables direct readouts of current in</text>
<text x="25" y="105.6">synchronization among devices</text>
<text x="111.1" y="107.2">the bus voltage present on the IN– pin and can</text>
<text x="111.1" y="103">amperes and power in watts. The device monitors</text>
<text x="20" y="109.8">•</text>
<text x="25" y="109.8">Alert limits for over and under current events</text>
<text x="111.1" y="111.4">alert on overcurent and undercurrent conditions as</text>
<text x="20" y="114.1">•</text>
<text x="20" y="118.3">•</text>
<text x="25" y="114.1">1.2-V compliant I C, SMBus interface</text>
<text x="25" y="118.3">Two device address options with a 4-pin selectable</text>
<text x="111.1" y="119.9">input impedance while in current measurement mode</text>
<text x="111.1" y="115.7">well as overvoltage and undervoltage conditions. High</text>
<text x="25" y="122.5">address</text>
<text x="111.1" y="124.1">allows use of larger current sense resistors needed to</text>
<text x="20" y="126.8">•</text>
<text x="20" y="131">•</text>
<text x="25" y="126.8">DSBGA-8 Package (0.745 mm × 1.508 mm)</text>
<text x="25" y="131">SOT23-8 Package</text>
<text x="111.1" y="128.4">measure small value system currents.</text>
<text x="20" y="135.2">•</text>
<text x="25" y="135.2">Operating temperature: –40°C and +125°C</text>
<text x="111.1" y="134.7">The INA236 senses current on common-mode bus</text>
<text x="111.1" y="143.2">independent</text>
<text x="111.1" y="139">voltages</text>
<text x="127.3" y="139">that</text>
<text x="133.7" y="143.2">of</text>
<text x="136.1" y="139">can</text>
<text x="139.7" y="143.2">the</text>
<text x="144.8" y="139">vary</text>
<text x="147.7" y="143.2">supply</text>
<text x="154.5" y="139">from</text>
<text x="161" y="143.2">voltage.</text>
<text x="164.5" y="139">–0.3</text>
<text x="174.4" y="139">V</text>
<text x="176.5" y="143.2">The</text>
<text x="179.7" y="139">to</text>
<text x="185.6" y="139">48</text>
<text x="185.7" y="143.2">device</text>
<text x="192.6" y="139">V,</text>
<text x="20" y="147.9">•</text>
<text x="111.1" y="147.4">operates from a single 1.7-V to 5.5-V supply, drawing</text>
<text x="20" y="152.2">•</text>
<text x="111.1" y="151.7">a typical supply current of 300 µA in normal operation.</text>
<text x="111.1" y="155.9">The device can be placed in a low-power standby</text>
<text x="20" y="156.4">•</text>
<text x="20" y="160.6">•</text>
<text x="111.1" y="160.1">mode where the typical operating current is 2.2 µA.</text>
<text x="20" y="164.9">•</text>
<text x="134.5" y="166.5">Package Information</text>
<text x="20" y="169.1">•</text>
<text x="20" y="173.3">•</text>
<text x="117.3" y="256.2">High-Side or Low-Side Sensing Application</text>
</g>
<g font-size="3.5" fill="#00f">
<text x="25" y="147.9">Mobile phones</text>
<text x="25" y="152.2">Smart speakers</text>
<text x="25" y="156.4">Wearables</text>
<text x="25" y="160.6">Battery chargers</text>
<text x="25" y="164.9">Power management</text>
<text x="25" y="169.1">Battery cell monitors and balancers</text>
<text x="25" y="173.3">Rack servers</text>
</g>
<text font-size="3.2" fill="#00f" x="186.1" y="21.1">INA236</text>
<g font-size="2.8">
<text x="114.7" y="170.9">PART NUMBER</text>
<text x="144.3" y="170.9">PACKAGE</text>
<text x="166.2" y="170.9">BODY SIZE (NOM)</text>
<text x="111.9" y="178.3">INA236</text>
<text x="142.2" y="175.8">DSBGA (8)</text>
<text x="161.8" y="175.8">0.745 mm × 1.508 mm</text>
<text x="142.2" y="180.7">SOT-23 (8)</text>
<text x="161.8" y="180.7">1.60 mm × 2.90 mm</text>
<text x="111.1" y="187.5">(1)</text>
<text x="118.6" y="187.5">For all available packages, see the package option</text>
<text x="118.6" y="190.9">addendum at the end of the data sheet.</text>
<text x="111.1" y="194.3">(2)</text>
<text x="118.6" y="194.3">The INA236 is available in A and B device address options.</text>
<text x="118.6" y="197.7">See Table 7-1 for address differences between the A and B</text>
<text x="118.6" y="201.1">devices.</text>
<text x="27.9" y="265.5">An IMPORTANT NOTICE at the end of this data sheet addresses availability, warranty, changes, use in safety-critical applications,</text>
<text x="27.9" y="268.9">intellectual property matters and other important disclaimers. PRODUCTION DATA.</text>
</g>
<g font-size="2.6">
<text x="129.1" y="57.3">2</text>
<text x="51.5" y="112.9">2</text>
</g>
<text font-size="2.6" fill="#00f" x="169.2" y="165.3">(1)</text>
<text font-size="2.5" x="139" y="24.3">SBOSA81D – MAY 2021 – REVISED AUGUST 2023</text>
<text font-size="2.1" fill="#00f" x="135.3" y="170">(2)</text>
<text font-size="2.1" x="149.1" y="229.9">x</text>
<g font-size="1.2" fill="#211f1f">
<text x="171.2" y="205.9">Supply Voltage</text>
<text x="171.2" y="207.4">(1.7 V to 5.5 V)</text>
<text x="109.2" y="213.7">(-0.3 V to 48 V)</text>
<text x="110.1" y="212.2">Bus Voltage</text>
<text x="170.1" y="210.3">C</text>
<text x="170.1" y="212.1">0.1 µF</text>
<text x="109.2" y="220.6">High-</text>
<text x="151.7" y="219.1">TI Device</text>
<text x="174.7" y="221.3">VS</text>
<text x="108.9" y="223.5">Shunt</text>
<text x="109.7" y="222">Side</text>
<text x="183.5" y="225.5">SDA</text>
<text x="112.1" y="230.9">Load</text>
<text x="132.9" y="233.4">V</text>
<text x="155.3" y="229.9">Power Register</text>
<text x="171.7" y="233.3">I C-, SMBus-,</text>
<text x="183.6" y="228.5">SCL</text>
<text x="109.5" y="237.1">Low-</text>
<text x="109.7" y="238.6">Side</text>
<text x="123.9" y="234.7">IN+</text>
<text x="133.2" y="239.8">I</text>
<text x="139.5" y="236.6">ADC</text>
<text x="155.1" y="235.3">Current Register</text>
<text x="172.3" y="234.8">Compatible</text>
<text x="173" y="237">Interface</text>
<text x="182.3" y="239.4">ALERT</text>
<text x="108.9" y="240.1">Shunt</text>
<text x="124" y="240.3">IN-</text>
<text x="155.1" y="240.3">Voltage Register</text>
<text x="155.9" y="244.9">Alert Register</text>
<text x="184.5" y="242.2">A0</text>
<text x="129.2" y="250.2">GND</text>
</g>
<text font-size=".9" fill="#211f1f" x="171.1" y="210.7">BYPASS</text>
<text font-size=".8" fill="#211f1f" x="172" y="232.7">2</text>
</svg>
